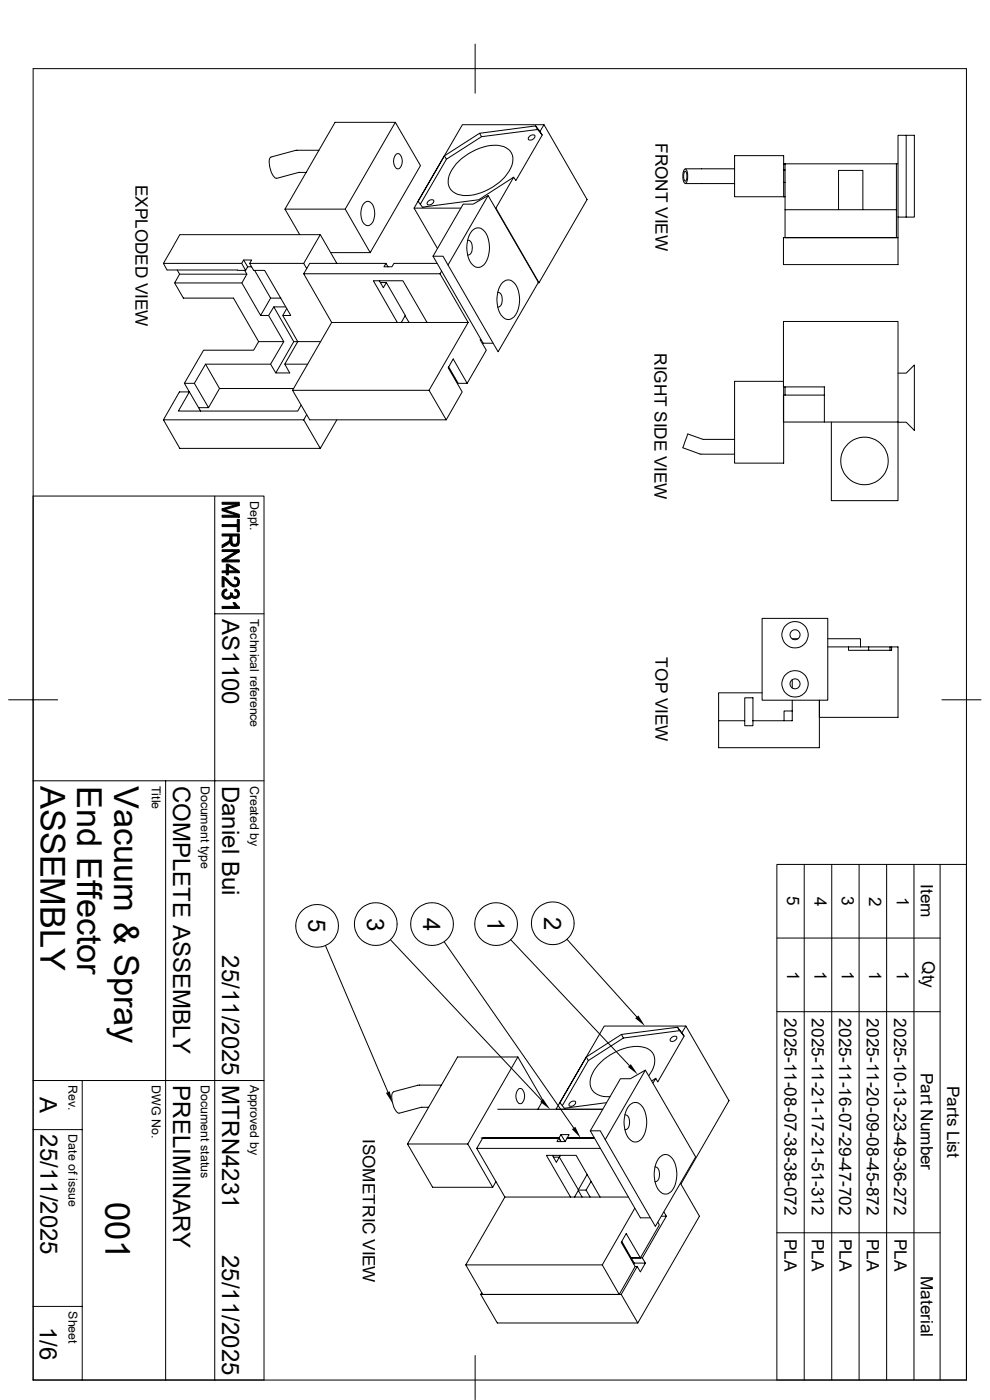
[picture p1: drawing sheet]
<svg xmlns="http://www.w3.org/2000/svg" width="210mm" height="297mm" viewBox="0 0 210 297" stroke-linecap="round" stroke-linejoin="round" font-family="sans-serif">
<g fill="none" stroke="#000" stroke-width=".21">
<path d="M7 14.6h198v278.2h-198zM100.8 9.4v10.4M64.9 36.6h-1.5l-4.7 1.2M67.6 31.9h-4.8l-5.3 1.4a2.28 2.28 0 0 0-.2 2.5 2.29 2.29 0 0 0 1.4 2M83.9 26l5.3 9.1-10.7 18.5-5.3-9.2zM83.9 26h-12.8l-10.6 18.4 3.1 5.4M84.1 32.7a.8 .8 0 0 1 1.1 .7 1.97 1.97 0 0 1-.7 2.4 1.31 1.31 0 0 1-1-1.6l.1-.8zM94.7 33.8l-5.5 9.5M96.8 34.8a12 12 0 0 1 8.7-4 3.1 3.1 0 0 1 3.3 3.1 8.3 8.3 0 0 1-4.3 5.8 9.4 9.4 0 0 1-7.4 1.5 3 3 0 0 1-1.6-4.6zM109 37.6l-3.9 6.6M112.4 28.8l.5-.2 .5 .1a.85 .85 0 0 1-.3 .9 .85 .85 0 0 1-1 0v-.4zM113.6 26.7l-11.9 1.6 .5 .7-7.5 4.8-.4-.7 7.4-4.8"/>
<path d="M114 27.5l1 1.2-.4-.8M114.6 27.9l.8-1.4h-17.3l-10.3 17.7h9.9M114.6 27.9l-1-1.2 .4 .8-11.8 1.5M115 28.7l-5.6 9.6-.4-.7-7.4 4.8-12 1.5-.9-1.2 5.6-9.6M115.4 26.5l9.1 15.8-10.2 17.7-9.1-15.8M145.2 35.9h.1a2.33 2.33 0 0 1 .4 2.8l-.3 .2a2.33 2.33 0 0 1-.3-2.8zM145.2 36.4l.1-.1a1.66 1.66 0 0 1 0 2.1 1.99 1.99 0 0 1-.1-2zM145.4 38.9h10.4M145.4 35.8h10.4M155.8 33h10.4v8.7h-10.4zM166.2 34.8h24.3M166.2 36.1h.3"/>
<path d="M166.2 38.7h.3M166.5 34.8v15.6h23.7v-15.6M192.2 28.7h-1.7v17.4M34.7 55.9l.7 1.4 16.7 .1M37.6 57.3l.5 .9M38.1 58.2h14.3l-1.1 1.8h-14.3zM38.1 49.8h29.8l-3.5 6.1h-11.4l.4-.7h-1.7l-.4 .7h-16.6zM51.3 55.9l.8 1.5 .4-.8M51.7 55.2l.8 1.4h.9M51.9 57.4l.5 .8M53 55.9l.8 1.5h2.3l5.6 9.5h-1.7M54 57.4l3.4 5.8h2.2"/>
<path d="M60.5 44.4h12.7M64.4 58.1l6 10.3-8.3 14.4 3.6 6.3h29M64.4 55.9l.7 1.1M67.9 49.8l3.6 6.1M70.1 53.6h8.4M77.2 43.1a1.16 1.16 0 0 1 1.3-.3 1.16 1.16 0 0 1 .7 1.1 3.4 3.4 0 0 1-.9 3.9 1.75 1.75 0 0 1-1.7-2l.1-1.5zM80.5 59.6l.8 1.4 .7-1.1h-1.3M81.9 55.9l.4 .7M82 59.9l4 7-.9 1.5M87.8 44.2l5 8.5M91 42.6l.4-.2h.5a.85 .85 0 0 1-.3 .9 .85 .85 0 0 1-1 0v-.3zM92.7 55.9h-9.1l-.5 .7h-1.7l.5-.7h-16.2l-1.3 2.2h28.9"/>
<path d="M93.7 57.5l-.4 .6 6 10.3-8.3 14.4 3.7 6.3 3.3-6-2.9-5.1 1-1.8 3 5.1 4.1-7-1.3-2.2 .1-.2M95 56.2l-1-1.8h-2.1l10.6 18.4h2.1M99.2 51h.2a1.92 1.92 0 0 1 .6 2.6l-.4 .4-.4 .1M100.2 48.9a1.68 1.68 0 0 1 2.8 .4 6.3 6.3 0 0 1-.3 6.9 1.68 1.68 0 0 1-2.8-.4 6.3 6.3 0 0 1 .3-6.9zM103.5 41.5l10.7 18.4-8.5 14.7-10.7-18.4zM103.5 41.5l-3.1 1.8h-2.1l-6.4 11.1M106.6 59.9a1.68 1.68 0 0 1 2.7 .4 6.3 6.3 0 0 1-.2 6.9 1.68 1.68 0 0 1-2.8-.4 6.3 6.3 0 0 1 .3-6.9zM114.1 60h.2M166.2 50.4h24.3v5.7h-24.3zM166.2 41.7h.3M166.5 44.5h23.7M177.9 44.5v-8.3h5.1v8.3"/>
<path d="M190.5 46.1h3.5v-17.4h-1.8v17.4M190.5 46.1v4.3M37 60l1.9 3.2h10.6l5.4 9.3M43.2 74.3h10.6l1.1-1.8h5.3l-2.8 4.8h-13.8l-2.4 4h-2.1zM43.6 77.3l3 5.1-2.4 4.1M51.3 60l4 6.9M57.4 63.2l-2.1 3.7h1.7M57.4 77.3l1.1 1.8M58.1 65.1l-1.1 1.8 3.2 5.6M60.6 65.1h-2.5l4.2 7.4M60.8 65.4l-.8 1.5 3.2 5.6h-.9l-3.8 6.6h3l-1.1-1.8M68 72.5h-4.8l-2.8 4.8h4.9"/>
<path d="M70.4 68.4h28.9M84.3 68.4l-5.1-8.8h6.3l5.1 8.8M85.9 67l.9 1.4M95.2 77.8l2 3.5h1.9M105.5 62h.2a1.92 1.92 0 0 1 .6 2.6l-.3 .5-.5 .1M166.2 68.2h24.3v21.3h-15.6v-7.4h-8.7zM190.5 79.2h1.7l1.8-1.8v13.9l-1.8-1.7h-1.7M34.7 89.1h29.7M39.1 81.3l3.4 5.9M41.2 81.3l3 5.2h-2.1M46.6 82.4h15.7M62.1 82.8h28.9"/>
<path d="M63.9 85.9l-.7 1.3h-25.4l2.4-4.1h-2.1l-3.4 6 3.4 6h29.8l3.6-6M64.4 89.1l3.5 6M65.1 88l-.7 1.1M148.5 96.3l7.3 .1M149 93.2l-3.1-1.1-1 2.9 3.6 1.3M149.1 93.2h6.7M166.2 80.9h-10.4v17.4h10.4v-16.2M166.5 82.1v1.7h-.3v5.7h8.7M166.5 83.8h8.4M176.4 89.5v16.7h14.1v-16.7M7 105.2h49v187.6h-49M45.6 105.2v187.6"/>
<path d="M45.6 130.2h10.4M161.7 131.2h13.9v17.3h-13.9zM168 135.5h1.2M175.6 135.5h6.9v1.7M175.6 137.2h4.4M184.3 137.2h-4.3v.8h9.1v-.8h-.3v.8M188.8 137.2h-4.5v.8M189.1 137.2h1.4v15h-16.7v-3.7v10.1h-21.4v-5.7M1.8 148.5h10.4M152.4 152.9h5.6v1.1h1.7v-1.1M158 152.9v-4.9h1.7v4.9M161.7 147h-9.3v5.9"/>
<path d="M168.1 150.8h-1.8v2.1M168.1 148.5v4.4h-8.4M168.1 144.2v1.8M199.8 148.5h8.3M7 165.7h49M35.1 165.7v127.1M82.8 199.4l32.1 34.1M94.2 199.8l27.5 39.5M108.4 199.4l25.1 26.7M120.3 199.3l14.8 16.4M164.8 183.4h40.2v109.4h-40.2zM164.8 199h34.6"/>
<path d="M170.6 183.4v109.4M176.4 183.4v109.4M182.2 183.4v109.4M188.1 183.4v109.4M193.9 183.4v109.4M199.4 183.4v109.4M69 200.6l13.3 31.1M143.7 217.9l-11.9 1.6 .4 .7-7.4 4.8-.4-.8 7.4-4.7M144.2 218.7l.9 1.1-.4-.7M144.7 219.1l-1-1.2 .5 .8-12 1.5M144.7 219.1l.8-1.4h-17.3l-10.3 17.6h9.9h-22.2M145.1 219.8l-5.6 9.7-.4-.7-.8 .5"/>
<path d="M145.5 217.7l9.1 15.8-10.2 17.7v-.2l4 7-13.1 22.7h-29.8l-3.5-6.1 .2-.4M164.8 214.6h34.6M7 239.6h10.4M7 229.2h49M17.4 229.2v63.6M83.5 231.6a2.28 2.28 0 0 0-.2 2.5 2.29 2.29 0 0 0 1.4 2l4.7-1.2h1.5M93.6 230.2h-4.9l-5.2 1.4M109.9 224.2h-12.8l-10.7 18.5 5.4 9.2h12.7M110 231a.8 .8 0 0 1 1.2 .8 1.97 1.97 0 0 1-.7 2.3 1.31 1.31 0 0 1-1.1-1.6l.2-.7zM114.1 235.3l1.1-1.8-5.3-9.3-10.7 18.5 5.3 9.2M121.1 233.8l.4-.2h.5a.85 .85 0 0 1-.3 .9 .85 .85 0 0 1-1 .1v-.4zM124.4 224.2l-5.6 9.7 .9 1.2 9-1.2"/>
<path d="M124.8 225l-5.5 9.6M132.5 236.5h.3a1.92 1.92 0 0 1 .6 2.6l-.4 .5h-.5M133.6 234.4a1.68 1.68 0 0 1 2.7 .4 6.3 6.3 0 0 1-.3 6.9 1.68 1.68 0 0 1-2.7-.4 6.3 6.3 0 0 1 .3-6.9zM136.9 227l10.7 18.4-8.6 14.8-10.6-18.4zM136.9 227l-3.2 1.9h-2.1l-6.4 11M137.6 228.2a4.3 4.3 0 0 0 .8-4.8 4.9 4.9 0 0 0-5.2-1.2 11.4 11.4 0 0 0-7.8 6.1 3 3 0 0 0 2.7 4.3l1.3 .1M139.1 228.8l-.6 1M142.5 220l.5-.2 .5 .1a.85 .85 0 0 1-.4 .9 .85 .85 0 0 1-.9 0v-.4zM86.4 242.7h12.8M101.1 243.6l6 10.4-8.3 14.4 3.6 6.2M102.1 241.4h16.5l.4-.7h1.7l-.4 .7h5.8h-5.8l-.4 .8h-1.7l.4-.8h-16.2l-1.3 2.2h26.3M105.2 250.7l-.7 1.2"/>
<path d="M107.1 254h26.2M117.2 245.1l.8 1.5 .7-1.1h-1.3M118.6 241.4l.4 .8M118.7 245.5l4 7M118.9 245.1l-.2 .4M119 240.7l.9 1.5M121 254l-5.1-8.9h6.3l5.1 8.9M122.7 252.6l.8 1.4M122.7 252.5h1.6M122.7 252.5l-.8 1.5M124.5 249.2l-1.8 3.2M125.4 250.7l-1.1 1.8 .9 1.5"/>
<path d="M128.4 241.8l-1.1-1.9h-2.1l10.6 18.5h2.2M134.7 256.3l-6.9 12.1 3.6 6.2 3.3-5.9-2.9-5.1 1-1.9 3 5.2 4.1-7-.3-.6M138.9 247.6h.2a1.92 1.92 0 0 1 .6 2.6l-.4 .4-.4 .1M140 245.5a1.68 1.68 0 0 1 2.7 .4 6.3 6.3 0 0 1-.3 6.9 1.68 1.68 0 0 1-2.7-.4 6.3 6.3 0 0 1 .3-6.9zM140.3 258h1.1M140.8 257.1l.6 .9M141.4 258l-5.1 8.9h-2.4l.6 1.1h-.2M7 277.2h10.4M98.8 268.4h29M102 274.6h29.8M131.8 274.6l3.5 6.1M131.9 263.4l2 3.5h1.9"/>
<path d="M134.5 268.1v-.1h2.4l-1.1 1.8-.6-1.1M134.7 268.7h.5l-3.4 5.9M136.3 266.9l.6 1.1M164.8 261.5h34.6M100.8 287.6v9.3"/>
<circle cx="183.4" cy="97.8" r="5"/>
<circle cx="168.6" cy="134.7" r="2.8"/>
<circle cx="168.7" cy="134.7" r="1.06"/>
<circle cx="168.6" cy="145.1" r="2.8"/>
<circle cx="168.7" cy="145.1" r="1.06"/>
<circle cx="67.3" cy="196.4" r="4.5"/>
<circle cx="79.7" cy="196.1" r="4.5"/>
<circle cx="91.7" cy="196.1" r="4.5"/>
<circle cx="105.2" cy="196.1" r="4.5"/>
<circle cx="117.3" cy="195.9" r="4.5"/>
</g>
<g fill="#000" stroke="#000" stroke-width=".21">
<path d="M47.1 115.7l.8-.5a1.1 1.1 0 0 0 .9-1v.8l-.2 .3-1.5 .9z" fill-rule="evenodd"/>
<path d="M49.1 113.7v.9a.63 .63 0 0 0 .6 .9 .63 .63 0 0 0 .7-.7v1l-.4 .1-.8-.1z" fill-rule="evenodd"/>
<path d="M47.1 109.3h3.1l.6 .4h-3.7z" fill-rule="evenodd"/>
<path d="M47.1 106.6h3.7v.6l-.6-.2h-3.1z" fill-rule="evenodd"/>
<path d="M47.1 118.8h3.7v.4h-3.7z" fill-rule="evenodd"/>
<path d="M47.1 116.6h3.7v.5l-3.7-.1z" fill-rule="evenodd"/>
<path d="M47.1 118.8l2.9-1.8 .8 .1-2.9 1.7z" fill-rule="evenodd"/>
<path d="M47.1 108l3.7 1.1v.6l-.6-.4-3.1-1z" fill-rule="evenodd"/>
<path d="M47.1 107.9l3.1-.9 .6 .2-3.1 1z" fill-rule="evenodd"/>
<path d="M47.1 111.3h3.2v-1.1h.5v2.6h-.5v-1.1h-3.2z" fill-rule="evenodd"/>
<path d="M47.1 113.3h3.7v1.8l-.3 .6-.1-2h-1.3v2l-.3-.6v-1.4h-1.7z" fill-rule="evenodd"/>
<path d="M47.5 125.1l.6-.1v.3l-.4 .2-.2 .5z" fill-rule="evenodd"/>
<path d="M47.2 125.4l.2-.2 .1 .8a.72 .72 0 0 0 .7 .7 .72 .72 0 0 0 .7-.7v.8a1.12 1.12 0 0 1-1.4 .1 1.12 1.12 0 0 1-.3-1.5z" fill-rule="evenodd"/>
<path d="M48.9 125.8h.3v.9l-.1-.2-.2 .3z" fill-rule="evenodd"/>
<path d="M49.4 127.8h.5l.1 .3v.6z" fill-rule="evenodd"/>
<path d="M47.1 122.3l.6 .2 .9 .9a1.23 1.23 0 0 0 1.7 .5l.1-.5v.9a1.82 1.82 0 0 1-2.3-1l-.6-.4v1.6h-.4z" fill-rule="evenodd"/>
<path d="M49.8 125l.7 .3-.1 .7-.2-.4-.4-.2z" fill-rule="evenodd"/>
<path d="M48.4 120.1v1h1.6l.8 .4h-2.4z" fill-rule="evenodd"/>
<path d="M48 119.7h.4l2.4 1.5v.3l-2.4-1.4v1.9h-.4v-.5h-.9v-.4h.9z" fill-rule="evenodd"/>
<path d="M49.7 122.4a1.07 1.07 0 0 1 1.1 .7 1.07 1.07 0 0 1-.4 1.2v-1.1l-.2-.3-.5-.1z" fill-rule="evenodd"/>
<path d="M49.2 125.9a.6 .6 0 0 0 .6 .6 .6 .6 0 0 0 .6-.5l.1-.7a.95 .95 0 0 1 .1 1.3 .95 .95 0 0 1-1.4 .1z" fill-rule="evenodd"/>
<path d="M47.1 128.7h2.9v-.6l.8 .7v.3h-3.7z" fill-rule="evenodd"/>
</g>
<path d="M134.7 216l.7-.6 1.4 2.3zM81.9 231.9l.8-.4 .6 2.6zM114.6 233.8l.6-.6 1.5 2.2zM121.3 239.6l.7-.5 1.2 2.3zM133.2 226.4l.6-.6 1.5 2.2z" fill="#000"/>
<g font-size="7.3">
<text x="8.6" y="166.7" transform="rotate(90 8.6 166.7)">ASSEMBLY</text>
<text x="16.4" y="166.7" transform="rotate(90 16.4 166.7)">End Effector</text>
<text x="24.2" y="166.7" transform="rotate(90 24.2 166.7)">Vacuum &amp; Spray</text>
<text x="22.4" y="254.9" transform="rotate(90 22.4 254.9)">001</text>
</g>
<g font-size="5.1">
<text x="47.1" y="131.3" transform="rotate(90 47.1 131.3)">AS1100</text>
<text x="36.7" y="166.7" transform="rotate(90 36.7 166.7)">COMPLETE ASSEMBLY</text>
<text x="47.1" y="166.7" transform="rotate(90 47.1 166.7)">Daniel Bui</text>
<text x="65.4" y="195" transform="rotate(90 65.4 195)">5</text>
<text x="77.9" y="194.7" transform="rotate(90 77.9 194.7)">3</text>
<text x="89.8" y="194.7" transform="rotate(90 89.8 194.7)">4</text>
<text x="103.4" y="194.8" transform="rotate(90 103.4 194.8)">1</text>
<text x="115.4" y="194.5" transform="rotate(90 115.4 194.5)">2</text>
<text x="47.1" y="202.7" transform="rotate(90 47.1 202.7)">25/11/2025</text>
<text x="8.4" y="232.8" transform="rotate(90 8.4 232.8)">A</text>
<text x="36.7" y="230.3" transform="rotate(90 36.7 230.3)">PRELIMINARY</text>
<text x="47.1" y="230.3" transform="rotate(90 47.1 230.3)">MTRN4231</text>
<text x="8.6" y="240.7" transform="rotate(90 8.6 240.7)">25/11/2025</text>
<text x="47.1" y="266.2" transform="rotate(90 47.1 266.2)">25/11/2025</text>
<text x="8.4" y="281.4" transform="rotate(90 8.4 281.4)">1/6</text>
</g>
<g font-size="3.6">
<text x="139" y="30.4" transform="rotate(90 139 30.4)">FRONT VIEW</text>
<text x="28.7" y="39.2" transform="rotate(90 28.7 39.2)">EXPLODED VIEW</text>
<text x="138.8" y="74.9" transform="rotate(90 138.8 74.9)">RIGHT SIDE VIEW</text>
<text x="139.1" y="139.5" transform="rotate(90 139.1 139.5)">TOP VIEW</text>
<text x="167" y="190.2" transform="rotate(90 167 190.2)">5</text>
<text x="172.8" y="190.2" transform="rotate(90 172.8 190.2)">4</text>
<text x="178.6" y="190.2" transform="rotate(90 178.6 190.2)">3</text>
<text x="184.4" y="190.2" transform="rotate(90 184.4 190.2)">2</text>
<text x="190.2" y="190.3" transform="rotate(90 190.2 190.3)">1</text>
<text x="195.4" y="187.6" transform="rotate(90 195.4 187.6)">Item</text>
<text x="195.7" y="203.9" transform="rotate(90 195.7 203.9)">Qty</text>
<text x="167" y="206" transform="rotate(90 167 206)">1</text>
<text x="172.8" y="205.9" transform="rotate(90 172.8 205.9)">1</text>
<text x="178.6" y="206" transform="rotate(90 178.6 206)">1</text>
<text x="184.4" y="206" transform="rotate(90 184.4 206)">1</text>
<text x="190.2" y="205.9" transform="rotate(90 190.2 205.9)">1</text>
<text x="166.4" y="216.1" transform="rotate(90 166.4 216.1)">2025-11-08-07-38-38-072</text>
<text x="172.3" y="216.1" transform="rotate(90 172.3 216.1)">2025-11-21-17-21-51-312</text>
<text x="178.1" y="216.1" transform="rotate(90 178.1 216.1)">2025-11-16-07-29-47-702</text>
<text x="183.9" y="216.1" transform="rotate(90 183.9 216.1)">2025-11-20-09-08-45-872</text>
<text x="189.7" y="216.1" transform="rotate(90 189.7 216.1)">2025-10-13-23-49-36-272</text>
<text x="195.4" y="227.6" transform="rotate(90 195.4 227.6)">Part Number</text>
<text x="201" y="230.4" transform="rotate(90 201 230.4)">Parts List</text>
<text x="77" y="241.6" transform="rotate(90 77 241.6)">ISOMETRIC VIEW</text>
<text x="166.5" y="262.8" transform="rotate(90 166.5 262.8)">PLA</text>
<text x="172.3" y="262.8" transform="rotate(90 172.3 262.8)">PLA</text>
<text x="178.1" y="262.8" transform="rotate(90 178.1 262.8)">PLA</text>
<text x="183.9" y="262.8" transform="rotate(90 183.9 262.8)">PLA</text>
<text x="189.7" y="262.8" transform="rotate(90 189.7 262.8)">PLA</text>
<text x="195.4" y="270.7" transform="rotate(90 195.4 270.7)">Material</text>
</g>
<g font-size="2.6">
<text x="53.1" y="106.3" transform="rotate(90 53.1 106.3)">Dept.</text>
<text x="53.1" y="131.3" transform="rotate(90 53.1 131.3)">Technical reference</text>
<text x="32.2" y="166.7" transform="rotate(90 32.2 166.7)">Title</text>
<text x="42.6" y="166.7" transform="rotate(90 42.6 166.7)">Document type</text>
<text x="53.1" y="166.7" transform="rotate(90 53.1 166.7)">Created by</text>
<text x="14.5" y="230.2" transform="rotate(90 14.5 230.2)">Rev.</text>
<text x="32.2" y="230.2" transform="rotate(90 32.2 230.2)">DWG No.</text>
<text x="42.6" y="230.2" transform="rotate(90 42.6 230.2)">Document status</text>
<text x="53.1" y="230.2" transform="rotate(90 53.1 230.2)">Approved by</text>
<text x="14.5" y="240.7" transform="rotate(90 14.5 240.7)">Date of issue</text>
<text x="14.5" y="278.2" transform="rotate(90 14.5 278.2)">Sheet</text>
</g>
</svg>
